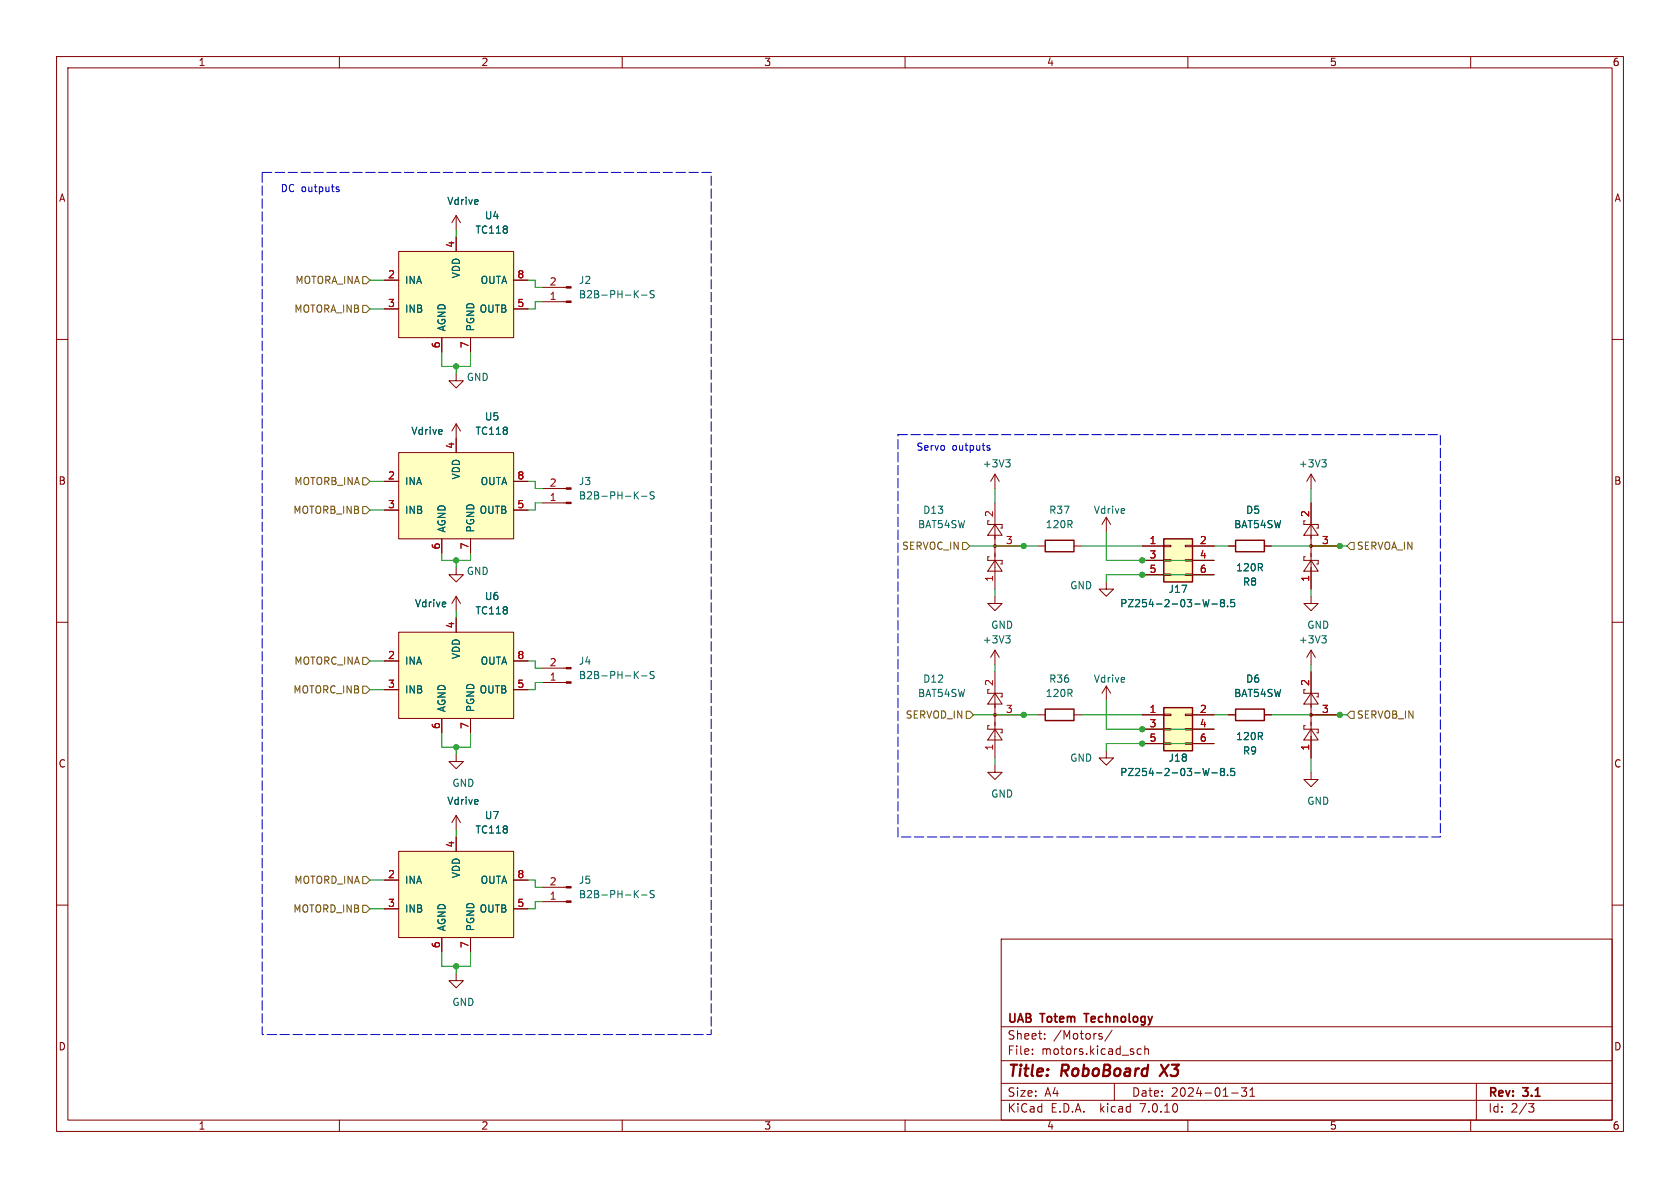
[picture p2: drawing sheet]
<svg xmlns="http://www.w3.org/2000/svg" width="297mm" height="210mm" viewBox="0 0 297 210" stroke-linecap="round" stroke-linejoin="round" font-family="sans-serif">
<g fill="none" stroke="#840000" stroke-width=".18">
<path d="M10 10h277v190h-277zM12 12h273v186h-273zM60 10v2M110 10v2M160 10v2M210 10v2M260 10v2M80.6 38.1v2.5M80.6 38.1l-.7 1.3M80.6 38.1l.8 1.3M10 60h2M67.9 49.5h2.6"/>
<path d="M67.9 54.6h2.6M70.5 44.5h20.3v15.2h-20.3zM78.1 59.7v2.5M80.6 41.9v2.6M83.2 59.7v2.5M90.8 49.5h2.5M90.8 54.6h2.5M95.9 50.8h4.2M95.9 53.3h4.2M285 60h2M80.6 66v1.3h1.3l-1.3 1.3-1.2-1.3h1.2M80.6 74.9v5.1"/>
<path d="M80.6 74.9l-.7 1.3M80.6 74.9l.8 1.3M67.9 85.1h2.6M67.9 90.2h2.6M70.5 80h20.3v15.3h-20.3zM78.1 95.3v2.5M83.2 95.3v2.5M90.8 85.1h2.5M90.8 90.2h2.5M95.9 86.4h4.2M95.9 88.9h4.2M174.6 92.1v.6h2.6v.6h-.3"/>
<path d="M174.9 98.4h-.3v.7h2.6v.6h-.3M175.9 99.1l1.3 1.9h-2.6zM175.9 92.7l1.3 1.9h-2.6zM175.9 83.8v2.6M175.9 88.9v15.2M175.9 96.5h5.1M175.9 83.8l-.8 1.3M175.9 83.8l.8 1.3M183.5 96.5h1.3M189.9 96.5h1.2M195.6 91.4v2.6M195.6 91.4l-.8 1.3"/>
<path d="M195.6 91.4l.7 1.3M201.9 99.1h3.8M201.9 96.5h3.8M205.7 98.9h1.3v.3h-1.3zM205.7 96.4h1.3v.2h-1.3zM209.5 98.9h1.3v.3h-1.3zM209.5 96.4h1.3v.2h-1.3zM210.8 99.1h3.8M210.8 96.5h3.8M217.2 96.5h1.2M223.5 96.5h1.3M230.5 92.1v.6h2.5v.6h-.2"/>
<path d="M230.8 98.4h-.3v.7h2.5v.6h-.2M231.8 99.1l1.2 1.9h-2.5zM231.8 92.7l1.2 1.9h-2.5zM231.8 96.5h5.1M231.8 83.8v2.6M231.8 88.9v15.2M231.8 83.8l-.8 1.3M231.8 83.8l.7 1.3M10 110h2M67.9 116.8h2.6M70.5 111.8h20.3v15.2h-20.3zM80.6 100.3v1.3h1.3l-1.3 1.3-1.2-1.3h1.2"/>
<path d="M80.6 105.4v2.6M80.6 109.2v2.6M80.6 105.4l-.7 1.3M80.6 105.4l.8 1.3M90.8 116.8h2.5M95.9 118.1h4.2M175.9 105.4v1.3h1.3l-1.3 1.3-1.3-1.3h1.3M175.9 114.9v2.6M175.9 118.7v15.3M175.9 114.9l-.8 1.3M175.9 114.9l.8 1.3M195.6 102.9v1.2h1.2l-1.2 1.3-1.3-1.3h1.3"/>
<path d="M201.9 101.6h3.8M205.7 101.5h1.3v.2h-1.3zM209.5 101.5h1.3v.2h-1.3zM210.8 101.6h3.8M231.8 105.4v1.3h1.2l-1.2 1.3-1.3-1.3h1.3M231.8 114.9v2.6M231.8 118.7v15.3M231.8 114.9l-.8 1.3M231.8 114.9l.7 1.3M285 110h2M67.9 121.9h2.6M78.1 127v2.5"/>
<path d="M80.6 133.4v1.2h1.3l-1.3 1.3-1.2-1.3h1.2M83.2 127v2.5M90.8 121.9h2.5M95.9 120.7h4.2M174.6 121.9v.7h2.6v.6h-.3M174.9 128.3h-.3v.6h2.6v.6h-.3M175.9 135.3v1.2h1.3l-1.3 1.3-1.3-1.3h1.3M175.9 128.9l1.3 1.9h-2.6zM175.9 122.6l1.3 1.9h-2.6zM175.9 126.4h5.1M183.5 126.4h1.3M189.9 126.4h1.2"/>
<path d="M195.6 132.7v1.3h1.2l-1.2 1.3-1.3-1.3h1.3M195.6 121.3l-.8 1.3M195.6 121.3v2.5M195.6 121.3l.7 1.3M201.9 126.4h3.8M201.9 128.9h3.8M201.9 131.4h3.8M205.7 131.3h1.3v.3h-1.3zM205.7 128.8h1.3v.2h-1.3zM205.7 126.2h1.3v.3h-1.3zM209.5 131.3h1.3v.3h-1.3zM209.5 128.8h1.3v.2h-1.3z"/>
<path d="M209.5 126.2h1.3v.3h-1.3zM210.8 126.4h3.8M210.8 128.9h3.8M210.8 131.4h3.8M217.2 126.4h1.2M223.5 126.4h1.3M230.5 121.9v.7h2.5v.6h-.2M230.8 128.3h-.3v.6h2.5v.6h-.2M231.8 136.5v1.3h1.2l-1.2 1.3-1.3-1.3h1.3M231.8 128.9l1.2 1.9h-2.5zM231.8 122.6l1.2 1.9h-2.5zM231.8 126.4h5.1"/>
<path d="M10 160h2M67.9 155.6h2.6M70.5 150.5h20.3v15.2h-20.3zM80.6 144.1v2.6M80.6 148v2.5M80.6 144.1l-.7 1.3M80.6 144.1l.8 1.3M90.8 155.6h2.5M95.9 156.8h4.2M95.9 159.4h4.2M285 160h2M67.9 160.7h2.6"/>
<path d="M78.1 165.7v2.6M80.6 172.1v1.3h1.3l-1.3 1.2-1.2-1.2h1.2M83.2 165.7v2.6M90.8 160.7h2.5M177 166h108v32h-108zM60 198v2M110 198v2M160 198v2M177 194.5h108M177 191.5h108M177 187.5h108M177 181.5h108"/>
<path d="M182.5 186.3v.1M182.5 185.5v.1M184.7 183.6v.1M184.7 182.8v.1M194.5 183.2l.3 .1 .1 .2-.2 .2h-.3M194.5 182.7l.3 .1M196.6 182.1l-1.3 2M197 191.5v3M201.7 185.5l-.4-.1-.3 .3v.4l.2 .2h.5M202.4 185.5l.2-.1 .4 .1v.9M202.4 184.9v1.5M210 198v2"/>
<path d="M217.7 193.2h1.2M219.5 192.3h.9l-.5 .6 .4 .1v.7l-.2 .1h-.4l-.2-.1M221 193.8h.8M221 192.7l.4-.4v1.5M260 198v2M261 191.5v6.5M270.2 195.1h1l-.5 .6 .4 .1 .1 .5-.3 .3h-.4"/>
</g>
<path d="M206.6 188.2l-1.6 2" fill="none" stroke="#840000" stroke-width=".4"/>
<path d="M191.6 179.2h.9" fill="none" stroke="#840000" stroke-width=".3"/>
<g fill="#840000" stroke="#840000" stroke-width=".18">
<path d="M100.1 156.7h.9v.3h-.9z"/>
<path d="M100.1 159.3h.9v.2h-.9z"/>
<path d="M100.1 86.2h.9v.3h-.9z"/>
<path d="M100.1 88.8h.9v.2h-.9z"/>
<path d="M100.1 50.7h.9v.2h-.9z"/>
<path d="M100.1 53.2h.9v.3h-.9z"/>
<path d="M100.1 118h.9v.2h-.9z"/>
<path d="M100.1 120.5h.9v.3h-.9z"/>
<circle cx="175.9" cy="126.4" r=".25"/>
<circle cx="175.9" cy="96.5" r=".25"/>
<circle cx="231.8" cy="126.4" r=".25"/>
<circle cx="231.8" cy="96.5" r=".25"/>
</g>
<g fill="none" stroke="#006464" stroke-width=".18">
<path d="M112.3 51.9l.6 .7M112.9 51.4l-.8 .7M113.4 52.2h1M115.7 51.4h-.5l-.3 .2 .1 .3 .6 .3v.3l-.2 .1h-.5M112.3 87.5l.6 .7M112.9 86.9l-.8 .8M113.4 87.7h1M115.7 87l-.5-.1-.3 .3 .1 .3 .6 .2v.4l-.2 .1-.5-.1M177.8 81.3h.8l-.4 .5M178.3 81.8l.3 .2v.3l-.3 .2M233.7 81.3h.8l-.5 .5M234.2 81.8l.3 .2v.3l-.3 .2"/>
<path d="M112.3 119.2l.6 .8M112.9 118.7l-.8 .7M113.4 119.5h1M115.7 118.8l-.5-.1-.3 .2 .1 .3 .6 .3v.3l-.2 .2-.5-.1M177.8 112.4h.8l-.4 .5M178.3 112.9l.3 .2v.3l-.3 .3M213.8 106l-.3 1.3-.3-.9-.2 .9M214.2 106.8h1M216 106.5l-.3-.2 .3-.3h.2l.3 .2-.3 .3M216 106.5l-.3 .3 .1 .3 .2 .2 .4-.1 .1-.2-.1-.3-.2-.2M216 106.5h.2M217 107.1v.2"/>
<path d="M218.2 106h-.6v.6l.1-.1h.5l.1 .2-.1 .4-.2 .2-.4-.2M233.7 112.4h.8l-.5 .5M234.2 112.9l.3 .2v.3l-.3 .3M213.8 135.8l-.3 1.3-.3-.9-.2 .9M214.2 136.6h1M216 136.4l-.3-.3 .3-.3h.2l.3 .3-.3 .3M216 136.4l-.3 .2 .1 .4 .2 .1 .4-.1 .1-.1-.1-.4-.2-.1M216 136.4h.2M217 137v.1M218.2 135.8h-.6v.6l.1-.1 .5 .1 .1 .2-.1 .4-.2 .1-.4-.1M112.3 158l.6 .7M112.9 157.4l-.8 .8"/>
<path d="M113.4 158.2h1M115.7 157.5l-.5-.1-.3 .3 .1 .3 .6 .2v.4l-.2 .1-.5-.1"/>
</g>
<g fill="#ffffc2" stroke="#ffffc2" stroke-width=".18">
<path d="M70.5 150.5h20.3v15.2h-20.3z"/>
<path d="M70.5 80h20.3v15.3h-20.3z"/>
<path d="M70.5 44.5h20.3v15.2h-20.3z"/>
<path d="M70.5 111.8h20.3v15.2h-20.3z"/>
<path d="M205.7 125.1h5.1v7.6h-5.1z"/>
<path d="M205.7 95.3h5.1v7.6h-5.1z"/>
</g>
<path d="M184.8 95.5h5.1v2h-5.1zM205.7 95.3h5.1v7.6h-5.1zM218.4 95.5h5.1v2h-5.1zM184.8 125.3h5.1v2.1h-5.1zM205.7 125.1h5.1v7.6h-5.1zM218.4 125.3h5.1v2.1h-5.1z" fill="none" stroke="#840000" stroke-width=".25"/>
<path d="M64.1 54h.7l.6 .6-.6 .6h-.7zM64.1 48.9h.7l.6 .6-.6 .7h-.7zM64.1 89.5h.7l.6 .7-.6 .6h-.7zM64.1 84.5h.7l.6 .6-.6 .6h-.7zM170.2 95.9h.6l.6 .6-.6 .7h-.6zM238.8 95.9h.6v1.3h-.6l-.7-.7zM64.1 116.2h.7l.6 .6-.6 .7h-.7zM64.1 121.3h.7l.6 .6-.6 .7h-.7zM170.8 125.7h.6l.7 .7-.7 .6h-.6zM238.8 125.7h.6v1.3h-.6l-.7-.6zM64.1 154.9h.7l.6 .7-.6 .6h-.7zM64.1 160h.7l.6 .7-.6 .6h-.7z" fill="none" stroke="#725600" stroke-width=".18"/>
<path d="M59.5 33.4l.5 .2-.1 .2-.4 .1M59.5 33.1h.4M174.5 79.1l.5 .3v.1l-.4 .1M174.5 78.8h.5" fill="none" stroke="#0000c2" stroke-width=".18"/>
<path d="M46.4 30.5h79.3v152.4h-79.3v-152.4M158.7 76.8h95.9v71.2h-95.9v-71.2" fill="none" stroke="#0000c2" stroke-width=".18" stroke-dasharray="1.7 .6"/>
<g fill="none" stroke="#009600" stroke-width=".18">
<path d="M65.4 49.5h2.5M65.4 54.6h2.5M80.6 40.6v1.3M93.3 49.5h1.3v1.3h1.3M95.9 53.3h-1.3v1.3h-1.3M78.1 62.2v2.6h5.1v-2.6M80.6 64.8v1.2M65.4 85.1h2.5M65.4 90.2h2.5M78.1 97.8v1.3h5.1v-1.3M80.6 99.1v1.2M93.3 85.1h1.3v1.3h1.3"/>
<path d="M95.9 88.9h-1.3v1.3h-1.3M171.4 96.5h12.1M175.9 86.4v2.5M191.1 96.5h10.8M195.6 94v5.1h19M214.6 96.5h2.6M224.8 96.5h13.3M231.8 86.4v2.5M65.4 116.8h2.5M80.6 108v1.2M93.3 116.8h1.3v1.3h1.3M175.9 104.1v1.3"/>
<path d="M175.9 117.5v1.2M214.6 101.6h-19v1.3M231.8 104.1v1.3M231.8 117.5v1.2M65.4 121.9h2.5M78.1 129.5v2.6h5.1v-2.6M80.6 132.1v1.3M95.9 120.7h-1.3v1.2h-1.3M172.1 126.4h11.4M175.9 134v1.3M191.1 126.4h10.8M195.6 123.8v5.1h19"/>
<path d="M214.6 126.4h2.6M214.6 131.4h-19v1.3M224.8 126.4h13.3M231.8 134v2.5M65.4 155.6h2.5M80.6 146.7v1.3M93.3 155.6h1.3v1.2h1.3M95.9 159.4h-1.3v1.3h-1.3M65.4 160.7h2.5M78.1 168.3v2.5h5.1v-2.5M80.6 170.8v1.3"/>
</g>
<g fill="#009600" stroke="#009600" stroke-width=".18">
<circle cx="236.9" cy="96.5" r=".46"/>
<circle cx="201.9" cy="131.4" r=".46"/>
<circle cx="201.9" cy="128.9" r=".46"/>
<circle cx="236.9" cy="126.4" r=".46"/>
<circle cx="80.6" cy="170.8" r=".46"/>
<circle cx="80.6" cy="132.1" r=".46"/>
<circle cx="80.6" cy="64.8" r=".46"/>
<circle cx="80.6" cy="99.1" r=".46"/>
<circle cx="181" cy="126.4" r=".46"/>
<circle cx="181" cy="96.5" r=".46"/>
<circle cx="201.9" cy="99.1" r=".46"/>
<circle cx="201.9" cy="101.6" r=".46"/>
</g>
<g font-size="2.8" fill="#840000">
<text x="178" y="190.9">Title:</text>
<text x="187.7" y="190.9">RoboBoard</text>
<text x="206.1" y="190.9">X3</text>
</g>
<g font-size="2.1" fill="#840000">
<text x="178" y="184">Sheet:</text>
<text x="178" y="181.2">UAB</text>
<text x="184.1" y="181.2">Totem</text>
<text x="186.2" y="184">/Motors/</text>
<text x="192.5" y="181.2">Technology</text>
<text x="178" y="186.7">File:</text>
<text x="184.1" y="186.7">motors.kicad_sch</text>
<text x="178" y="196.9">KiCad</text>
<text x="178" y="194.1">Size:</text>
<text x="184.7" y="194.1">A4</text>
<text x="185.7" y="196.9">E.D.A.</text>
<text x="194.6" y="196.9">kicad</text>
<text x="200" y="194.1">Date:</text>
<text x="201.8" y="196.9">7.0.10</text>
<text x="207" y="194.1">2024-01-31</text>
<text x="263" y="194.3">Rev:</text>
<text x="263" y="196.9">Id:</text>
<text x="267.1" y="196.9">2/3</text>
<text x="269.4" y="194.3">3.1</text>
</g>
<g font-size="1.8" fill="#840000">
<text x="35" y="11.9">1</text>
<text x="85" y="11.9">2</text>
<text x="135" y="11.9">3</text>
<text x="185" y="11.9">4</text>
<text x="235" y="11.9">5</text>
<text x="285" y="11.9">6</text>
<text x="10.3" y="35.9">A</text>
<text x="285.3" y="35.9">A</text>
<text x="10.3" y="85.9">B</text>
<text x="285.3" y="85.9">B</text>
<text x="10.3" y="135.9">C</text>
<text x="285.3" y="135.9">C</text>
<text x="10.3" y="185.9">D</text>
<text x="285.3" y="185.9">D</text>
<text x="35" y="199.9">1</text>
<text x="85" y="199.9">2</text>
<text x="135" y="199.9">3</text>
<text x="185" y="199.9">4</text>
<text x="235" y="199.9">5</text>
<text x="285" y="199.9">6</text>
</g>
<g font-size="1.8" fill="#0000c2">
<text x="49.5" y="34">DC outputs</text>
<text x="161.9" y="79.8">Servo</text>
<text x="168.3" y="79.8">outputs</text>
</g>
<g font-size="1.8" fill="#006464">
<text x="79" y="36.4">Vdrive</text>
<text x="84" y="41.5">TC118</text>
<text x="85.6" y="39">U4</text>
<text x="71.5" y="50.4">INA</text>
<text x="81.5" y="49.3" transform="rotate(-90 81.5 49.3)">VDD</text>
<text x="84.9" y="50.4">OUTA</text>
<text x="102.2" y="50.4">J2</text>
<text x="102.2" y="52.9">B2B-PH-K-S</text>
<text x="71.5" y="55.5">INB</text>
<text x="79" y="58.7" transform="rotate(-90 79 58.7)">AGND</text>
<text x="84" y="58.7" transform="rotate(-90 84 58.7)">PGND</text>
<text x="84.7" y="55.5">OUTB</text>
<text x="82.4" y="67.5">GND</text>
<text x="72.6" y="77.1">Vdrive</text>
<text x="84" y="77.1">TC118</text>
<text x="85.6" y="74.5">U5</text>
<text x="173.6" y="82.8">+3V3</text>
<text x="229.5" y="82.8">+3V3</text>
<text x="71.5" y="86">INA</text>
<text x="81.5" y="84.9" transform="rotate(-90 81.5 84.9)">VDD</text>
<text x="84.9" y="86">OUTA</text>
<text x="102.2" y="86">J3</text>
<text x="102.2" y="88.5">B2B-PH-K-S</text>
<text x="71.5" y="91">INB</text>
<text x="79" y="94.2" transform="rotate(-90 79 94.2)">AGND</text>
<text x="84" y="94.2" transform="rotate(-90 84 94.2)">PGND</text>
<text x="84.7" y="91">OUTB</text>
<text x="162.2" y="93.6">BAT54SW</text>
<text x="163.1" y="91">D13</text>
<text x="184.8" y="93.6">120R</text>
<text x="185.4" y="91">R37</text>
<text x="193.3" y="91">Vdrive</text>
<text x="218.1" y="93.6">BAT54SW</text>
<text x="220.2" y="91">D5</text>
<text x="82.4" y="101.8">GND</text>
<text x="218.4" y="101.2">120R</text>
<text x="73.3" y="107.5">Vdrive</text>
<text x="85.6" y="106.3">U6</text>
<text x="189.1" y="104.4">GND</text>
<text x="197.9" y="107.5">PZ254-2-03-W-8.5</text>
<text x="206.5" y="105">J17</text>
<text x="219.6" y="103.7">R8</text>
<text x="84" y="108.8">TC118</text>
<text x="173.6" y="113.9">+3V3</text>
<text x="175.1" y="111.4">GND</text>
<text x="229.5" y="113.9">+3V3</text>
<text x="231" y="111.4">GND</text>
<text x="71.5" y="117.7">INA</text>
<text x="81.5" y="116.6" transform="rotate(-90 81.5 116.6)">VDD</text>
<text x="84.9" y="117.7">OUTA</text>
<text x="102.2" y="117.7">J4</text>
<text x="71.5" y="122.8">INB</text>
<text x="79" y="126" transform="rotate(-90 79 126)">AGND</text>
<text x="84" y="126" transform="rotate(-90 84 126)">PGND</text>
<text x="84.7" y="122.8">OUTB</text>
<text x="102.2" y="120.2">B2B-PH-K-S</text>
<text x="162.2" y="123.4">BAT54SW</text>
<text x="163.1" y="120.9">D12</text>
<text x="184.8" y="123.4">120R</text>
<text x="185.4" y="120.9">R36</text>
<text x="193.3" y="120.9">Vdrive</text>
<text x="218.1" y="123.4">BAT54SW</text>
<text x="220.2" y="120.9">D6</text>
<text x="218.4" y="131">120R</text>
<text x="189.1" y="134.8">GND</text>
<text x="197.9" y="137.4">PZ254-2-03-W-8.5</text>
<text x="206.5" y="134.8">J18</text>
<text x="219.6" y="133.6">R9</text>
<text x="79" y="142.5">Vdrive</text>
<text x="79.9" y="139.3">GND</text>
<text x="175.1" y="141.2">GND</text>
<text x="231" y="142.5">GND</text>
<text x="84" y="147.5">TC118</text>
<text x="85.6" y="145">U7</text>
<text x="81.5" y="155.3" transform="rotate(-90 81.5 155.3)">VDD</text>
<text x="71.5" y="156.4">INA</text>
<text x="71.5" y="161.5">INB</text>
<text x="84.7" y="161.5">OUTB</text>
<text x="84.9" y="156.4">OUTA</text>
<text x="102.2" y="156.4">J5</text>
<text x="102.2" y="159">B2B-PH-K-S</text>
<text x="79" y="164.7" transform="rotate(-90 79 164.7)">AGND</text>
<text x="84" y="164.7" transform="rotate(-90 84 164.7)">PGND</text>
<text x="79.9" y="178">GND</text>
</g>
<g font-size="1.8" fill="#a90000">
<text x="80.4" y="43.9" transform="rotate(-90 80.4 43.9)">4</text>
<text x="68.5" y="49.3">2</text>
<text x="91.4" y="49.3">8</text>
<text x="97.1" y="53.1">1</text>
<text x="97.1" y="50.5">2</text>
<text x="68.5" y="54.4">3</text>
<text x="91.4" y="54.4">5</text>
<text x="77.9" y="61.7" transform="rotate(-90 77.9 61.7)">6</text>
<text x="82.9" y="61.7" transform="rotate(-90 82.9 61.7)">7</text>
<text x="80.4" y="79.4" transform="rotate(-90 80.4 79.4)">4</text>
<text x="68.5" y="84.8">2</text>
<text x="68.5" y="89.9">3</text>
<text x="91.4" y="89.9">5</text>
<text x="91.4" y="84.8">8</text>
<text x="97.1" y="88.6">1</text>
<text x="97.1" y="86.1">2</text>
<text x="175.6" y="91.5" transform="rotate(-90 175.6 91.5)">2</text>
<text x="231.5" y="91.5" transform="rotate(-90 231.5 91.5)">2</text>
<text x="77.9" y="97.2" transform="rotate(-90 77.9 97.2)">6</text>
<text x="82.9" y="97.2" transform="rotate(-90 82.9 97.2)">7</text>
<text x="177.7" y="96.3">3</text>
<text x="203.1" y="96.3">1</text>
<text x="203.1" y="98.8">3</text>
<text x="203.1" y="101.3">5</text>
<text x="212" y="96.3">2</text>
<text x="212" y="98.8">4</text>
<text x="212" y="101.3">6</text>
<text x="233.6" y="96.3">3</text>
<text x="175.6" y="102.9" transform="rotate(-90 175.6 102.9)">1</text>
<text x="231.5" y="102.9" transform="rotate(-90 231.5 102.9)">1</text>
<text x="80.4" y="111.2" transform="rotate(-90 80.4 111.2)">4</text>
<text x="68.5" y="116.6">2</text>
<text x="91.4" y="116.6">8</text>
<text x="97.1" y="117.9">2</text>
<text x="68.5" y="121.7">3</text>
<text x="91.4" y="121.7">5</text>
<text x="97.1" y="120.4">1</text>
<text x="175.6" y="121.4" transform="rotate(-90 175.6 121.4)">2</text>
<text x="231.5" y="121.4" transform="rotate(-90 231.5 121.4)">2</text>
<text x="77.9" y="129" transform="rotate(-90 77.9 129)">6</text>
<text x="82.9" y="129" transform="rotate(-90 82.9 129)">7</text>
<text x="177.7" y="126.1">3</text>
<text x="203.1" y="126.1">1</text>
<text x="203.1" y="128.7">3</text>
<text x="203.1" y="131.2">5</text>
<text x="212" y="126.1">2</text>
<text x="212" y="128.7">4</text>
<text x="212" y="131.2">6</text>
<text x="233.6" y="126.1">3</text>
<text x="175.6" y="132.8" transform="rotate(-90 175.6 132.8)">1</text>
<text x="231.5" y="132.8" transform="rotate(-90 231.5 132.8)">1</text>
<text x="80.4" y="149.9" transform="rotate(-90 80.4 149.9)">4</text>
<text x="68.5" y="155.3">2</text>
<text x="91.4" y="155.3">8</text>
<text x="68.5" y="160.4">3</text>
<text x="91.4" y="160.4">5</text>
<text x="97.1" y="159.1">1</text>
<text x="97.1" y="156.6">2</text>
<text x="77.9" y="167.7" transform="rotate(-90 77.9 167.7)">6</text>
<text x="82.9" y="167.7" transform="rotate(-90 82.9 167.7)">7</text>
</g>
<g font-size="1.8" fill="#725600">
<text x="52.1" y="50.4">MOTORA_INA</text>
<text x="51.9" y="55.5">MOTORA_INB</text>
<text x="51.9" y="86">MOTORB_INA</text>
<text x="51.8" y="91">MOTORB_INB</text>
<text x="159.4" y="97.4">SERVOC_IN</text>
<text x="239.8" y="97.4">SERVOA_IN</text>
<text x="51.9" y="117.7">MOTORC_INA</text>
<text x="51.8" y="122.8">MOTORC_INB</text>
<text x="160" y="127.2">SERVOD_IN</text>
<text x="239.8" y="127.2">SERVOB_IN</text>
<text x="51.8" y="161.5">MOTORD_INB</text>
<text x="51.9" y="156.4">MOTORD_INA</text>
</g>
</svg>
